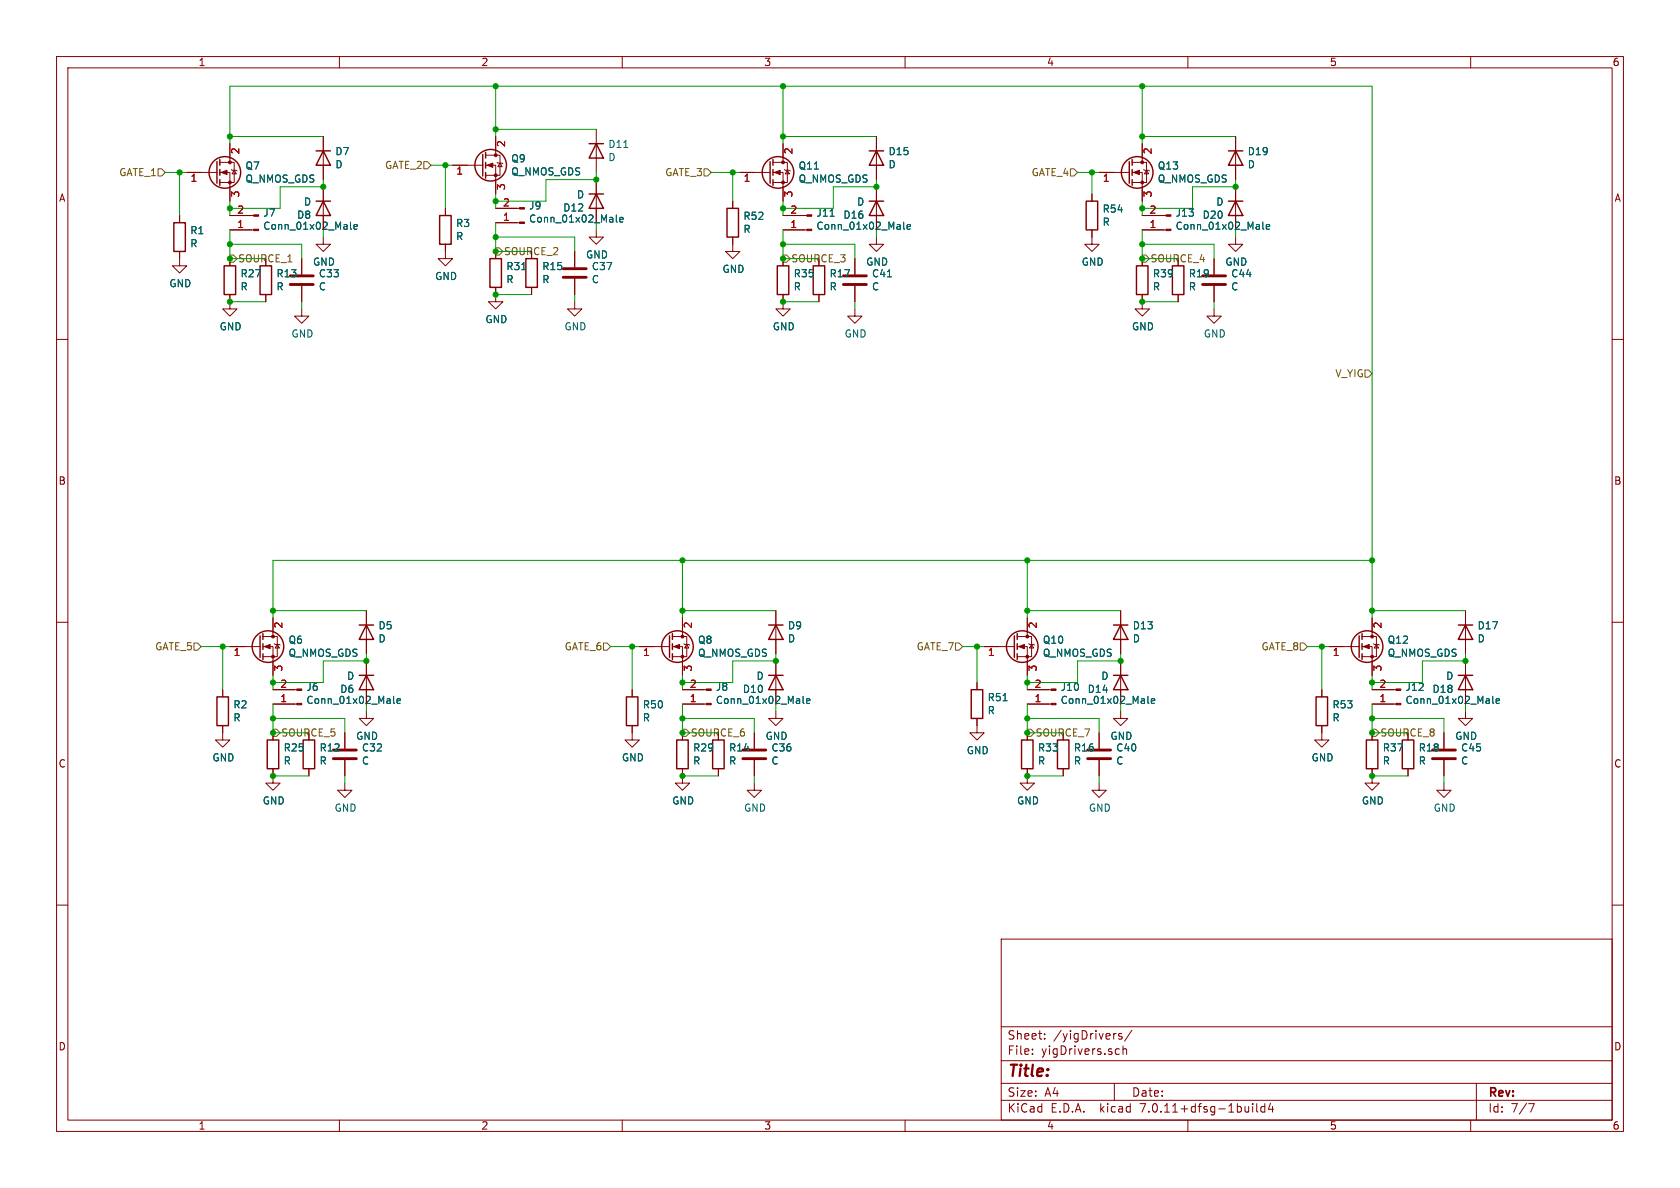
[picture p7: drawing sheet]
<svg xmlns="http://www.w3.org/2000/svg" width="297mm" height="210mm" viewBox="0 0 297 210" stroke-linecap="round" stroke-linejoin="round" font-family="sans-serif">
<g fill="none" stroke="#840000" stroke-width=".18">
<path d="M10 10h277v190h-277zM12 12h273v186h-273zM60 10v2M110 10v2M160 10v2M210 10v2M260 10v2M31.7 38.1v1.3M33 30.5h5.4M38.9 30.5h1.7v5.1M38.9 28.7h2.5v3.6h-2.5M40.6 38.1h4.3"/>
<path d="M40.6 25.4v3.3M40.9 30l.1 .1h.8l.1 .1M41.4 30.1l.4 .6h-.8zM57.1 24.1v7.7M57.1 33v7.6M78.7 36.8v1.3M80 29.2h5.3M85.9 29.2h1.7v5.1M85.9 27.4h2.5v3.6h-2.5M87.6 36.8h4.2M87.6 39.4h4.2M87.6 24.1v3.3"/>
<path d="M87.9 28.7l.1 .1h.8l.1 .2M88.4 28.8l.4 .7h-.8zM105.4 22.9v7.6M105.4 31.8v7.6M129.5 35.6v1.2M130.8 30.5h5.3M136.7 30.5h1.7v5.1M136.7 28.7h2.5v3.6h-2.5M138.4 38.1h4.2M138.4 25.4v3.3M138.7 30l.1 .1h.8l.1 .1M139.2 30.1l.4 .6h-.8z"/>
<path d="M154.9 24.1v7.7M154.9 33v7.6M193 34.3v1.3M194.3 30.5h5.3M200.2 30.5h1.7v5.1M200.2 28.7h2.5v3.6h-2.5M201.9 38.1h4.2M201.9 25.4v3.3M202.2 30l.1 .1h.8l.1 .1M202.7 30.1l.4 .6h-.8zM218.4 24.1v7.7M218.4 33v7.6"/>
<path d="M10 60h2M31.7 44.5v2.5h1.3l-1.3 1.3-1.2-1.3h1.2M40.6 52.1v2.5h1.3l-1.3 1.3-1.2-1.3h1.2M40.6 40.6h4.3M40.6 45.7v1.3M47 52.1v1.2M53.3 54.6v1.3h1.3l-1.3 1.3-1.2-1.3h1.2M53.3 45.7v2.8M53.3 50.5v2.8M57.1 41.9v1.3h1.3l-1.3 1.3-1.2-1.3h1.2M78.7 43.2v2.5h1.3l-1.3 1.3-1.2-1.3h1.2M87.6 50.8v2.5h1.3l-1.3 1.3-1.2-1.3h1.2"/>
<path d="M87.6 44.5v1.2M94 50.8v1.3M101.6 53.3v1.3h1.3l-1.3 1.3-1.3-1.3h1.3M101.6 44.5v2.7M101.6 49.3v2.8M105.4 40.6v1.3h1.3l-1.3 1.3-1.3-1.3h1.3M129.5 41.9v2.6h1.3l-1.3 1.2-1.2-1.2h1.2M138.4 52.1v2.5h1.3l-1.3 1.3-1.2-1.3h1.2M138.4 40.6h4.2M138.4 45.7v1.3M144.8 52.1v1.2M151.1 54.6v1.3h1.3l-1.3 1.3-1.2-1.3h1.2"/>
<path d="M151.1 45.7v2.8M151.1 50.5v2.8M154.9 41.9v1.3h1.3l-1.3 1.3-1.2-1.3h1.2M193 40.6v2.6h1.3l-1.3 1.3-1.2-1.3h1.2M201.9 52.1v2.5h1.3l-1.3 1.3-1.2-1.3h1.2M201.9 40.6h4.2M201.9 45.7v1.3M208.3 52.1v1.2M214.6 54.6v1.3h1.3l-1.3 1.3-1.2-1.3h1.2M214.6 45.7v2.8M214.6 50.5v2.8M218.4 41.9v1.3h1.3l-1.3 1.3-1.2-1.3h1.2"/>
<path d="M285 60h2M10 110h2M40.6 114.3h5.4M46.5 114.3h1.8v5.1M46.5 112.5h2.5v3.6h-2.5M48.3 109.2v3.3M48.5 113.8l.1 .1h.8l.1 .1M49 113.9l.4 .7h-.8zM64.8 108v7.6M64.8 116.8v7.7M113 114.3h5.4M118.9 114.3h1.7v5.1"/>
<path d="M118.9 112.5h2.5v3.6h-2.5M120.6 109.2v3.3M120.9 113.8l.1 .1h.8l.1 .1M121.4 113.9l.4 .7h-.8zM137.2 108v7.6M137.2 116.8v7.7M174 114.3h5.3M179.8 114.3h1.8v5.1M179.8 112.5h2.6v3.6h-2.6M181.6 109.2v3.3M181.9 113.8l.1 .1h.8l.1 .1M182.4 113.9l.4 .7h-.8z"/>
<path d="M198.1 108v7.6M198.1 116.8v7.7M234.9 114.3h5.4M240.8 114.3h1.8v5.1M240.8 112.5h2.5v3.6h-2.5M242.6 109.2v3.3M242.8 113.8l.2 .1h.7l.1 .1M243.3 113.9l.4 .7h-.7zM259.1 108v7.6M259.1 116.8v7.7M285 110h2M39.4 128.3v2.5h1.2l-1.2 1.3-1.3-1.3h1.3"/>
<path d="M39.4 121.9v1.3M48.3 135.9v2.5h1.2l-1.2 1.3-1.3-1.3h1.3M48.3 121.9h4.2M48.3 124.5h4.2M48.3 129.5v1.3M54.6 135.9v1.3M61 138.4v1.3h1.2l-1.2 1.3-1.3-1.3h1.3M61 129.5v2.8M61 134.4v2.8M64.8 125.7v1.3h1.2l-1.2 1.3-1.3-1.3h1.3M111.8 128.3v2.5h1.2l-1.2 1.3-1.3-1.3h1.3M111.8 121.9v1.3"/>
<path d="M120.6 135.9v2.5h1.3l-1.3 1.3-1.2-1.3h1.2M120.6 129.5v1.3M120.6 121.9h4.3M120.6 124.5h4.3M127 135.9v1.3M133.3 138.4v1.3h1.3l-1.3 1.3-1.2-1.3h1.2M133.3 129.5v2.8M133.3 134.4v2.8M137.2 125.7v1.3h1.2l-1.2 1.3-1.3-1.3h1.3M172.7 127v2.5h1.3l-1.3 1.3-1.3-1.3h1.3M172.7 120.7v1.2M181.6 135.9v2.5h1.3l-1.3 1.3-1.3-1.3h1.3"/>
<path d="M181.6 129.5v1.3M181.6 121.9h4.2M181.6 124.5h4.2M188 135.9v1.3M194.3 138.4v1.3h1.3l-1.3 1.3-1.3-1.3h1.3M194.3 129.5v2.8M194.3 134.4v2.8M198.1 125.7v1.3h1.3l-1.3 1.3-1.3-1.3h1.3M233.7 128.3v2.5h1.2l-1.2 1.3-1.3-1.3h1.3M233.7 121.9v1.3M242.6 135.9v2.5h1.2l-1.2 1.3-1.3-1.3h1.3M242.6 121.9h4.2"/>
<path d="M242.6 124.5h4.2M242.6 129.5v1.3M248.9 135.9v1.3M255.3 138.4v1.3h1.2l-1.2 1.3-1.3-1.3h1.3M255.3 129.5v2.8M255.3 134.4v2.8M259.1 125.7v1.3h1.2l-1.2 1.3-1.3-1.3h1.3M10 160h2M285 160h2M177 166h108v32h-108zM60 198v2M110 198v2"/>
<path d="M160 198v2M177 194.5h108M177 191.5h108M177 187.5h108M177 181.5h108M182.5 186.3v.1M182.5 185.5v.1M184.7 183.6v.1M184.7 182.8v.1M197 191.5v3M197.7 185.4l.2 .1M197.9 186.3l-.2 .1"/>
<path d="M198.3 182.8l-.3-.1-.3 .2 .1 .2 .5 .2v.3h-.6M198.5 184.9v1.5M198.5 185.5l.2-.1 .4 .1 .1 .9M200.1 182.1l-1.3 2M210 198v2M221.5 195.1v.1M221.5 195.6v1M222.2 195.1v1.3l.2 .2M223.6 195.1v1.5M223.6 195.7l-.4-.1-.3 .3v.4l.1 .2h.6M224.6 195l-.4 1.1h1M225 195.6v1"/>
<path d="M260 198v2M261 191.5v6.5M270.2 195.1h1l-.6 1.5"/>
</g>
<g fill="#840000" stroke="#840000" stroke-width=".18">
<path d="M91.8 36.7h.9v.3h-.9z"/>
<path d="M91.8 39.2h.9v.3h-.9z"/>
<path d="M119.1 114.3l1-.4v.8z"/>
<path d="M86.1 29.2l1-.4v.8z"/>
<path d="M206.1 38h.9v.2h-.9z"/>
<path d="M206.1 40.5h.9v.3h-.9z"/>
<path d="M200.4 30.5l1-.4v.8z"/>
<path d="M180.1 114.3l1-.4v.8z"/>
<path d="M124.9 121.8h.8v.2h-.8z"/>
<path d="M124.9 124.3h.8v.3h-.8z"/>
<path d="M52.5 121.8h.8v.2h-.8z"/>
<path d="M52.5 124.3h.8v.3h-.8z"/>
<path d="M185.8 121.8h.9v.2h-.9z"/>
<path d="M185.8 124.3h.9v.3h-.9z"/>
<path d="M142.6 38h.9v.2h-.9z"/>
<path d="M142.6 40.5h.9v.3h-.9z"/>
<path d="M44.9 38h.8v.2h-.8z"/>
<path d="M44.9 40.5h.8v.3h-.8z"/>
<path d="M136.9 30.5l1-.4v.8z"/>
<path d="M241 114.3l1.1-.4v.8z"/>
<path d="M246.8 121.8h.8v.2h-.8z"/>
<path d="M246.8 124.3h.8v.3h-.8z"/>
<path d="M39.1 30.5l1-.4v.8z"/>
<path d="M46.7 114.3l1.1-.4v.8z"/>
<circle cx="120.6" cy="116.1" r=".25"/>
<circle cx="120.6" cy="112.5" r=".25"/>
<circle cx="87.6" cy="31" r=".25"/>
<circle cx="87.6" cy="27.4" r=".25"/>
<circle cx="201.9" cy="32.3" r=".25"/>
<circle cx="201.9" cy="28.7" r=".25"/>
<circle cx="181.6" cy="116.1" r=".25"/>
<circle cx="181.6" cy="112.5" r=".25"/>
<circle cx="138.4" cy="32.3" r=".25"/>
<circle cx="138.4" cy="28.7" r=".25"/>
<circle cx="242.6" cy="116.1" r=".25"/>
<circle cx="242.6" cy="112.5" r=".25"/>
<circle cx="40.6" cy="32.3" r=".25"/>
<circle cx="40.6" cy="28.7" r=".25"/>
<circle cx="48.3" cy="116.1" r=".25"/>
<circle cx="48.3" cy="112.5" r=".25"/>
</g>
<g fill="none" stroke="#006464" stroke-width=".18">
<path d="M62 39.3v1.1l.1 .1M109 38v1.1l.1 .2M109.6 38.8l.6-.1-.1-.2-.4-.1-.1 .2v.6h.5M110.3 26.1h.7M146.8 38.2h.7M159.8 39.3v1.1l.1 .1M223.3 39.3v1.1l.1 .1M62.6 40.1l.6-.1-.1-.3h-.4l-.1 .2v.6h.5M92.2 47.7h.8M156.9 48.9h.7M160.4 40.1l.6-.1-.1-.3h-.4l-.1 .2v.6h.5M223.9 40.1l.6-.1-.1-.3h-.4l-.1 .2v.6h.5"/>
<path d="M69.6 123.1v1.1l.2 .2M70.2 123.9l.6-.1-.1-.2-.3-.1-.2 .2v.6h.5M142 123.1v1.1l.2 .2M142.6 123.9l.6-.1-.1-.2-.3-.1-.2 .2v.6h.5M177.3 123.9h.8M202.9 123.1v1.1l.2 .2M203.5 123.9l.6-.1v-.2l-.4-.1-.2 .2 .1 .6h.5M263.9 123.1v1.1l.2 .2M264.5 123.9l.6-.1-.1-.2-.3-.1-.2 .2 .1 .6h.4"/>
</g>
<g fill="none" stroke="#840000" stroke-width=".51">
<path d="M51.3 50.3h4.1M51.3 48.8h4.1M99.6 49h4M99.6 47.5h4M149.1 50.3h4.1M149.1 48.8h4.1M212.6 50.3h4.1M212.6 48.8h4.1M58.9 134.1h4.1M58.9 132.6h4.1M131.3 134.1h4.1M131.3 132.6h4.1"/>
<path d="M192.3 134.1h4M192.3 132.6h4M253.2 134.1h4.1M253.2 132.6h4.1"/>
</g>
<g fill="none" stroke="#840000" stroke-width=".25">
<path d="M30.7 39.4h2.1v5.1h-2.1zM38.4 28.6v3.8M38.9 28.2v1M38.9 30v1M38.9 31.8v1M55.9 26.7h2.5M55.9 35.6h2.5M57.1 35.6l1.3 2.5h-2.5zM57.1 26.7l1.3 2.5h-2.5zM77.7 38.1h2.1v5.1h-2.1zM85.3 27.3v3.8M85.9 26.9v1"/>
<path d="M85.9 28.7v1M85.9 30.5v1M104.1 25.4h2.6M104.1 34.3h2.6M105.4 25.4l1.3 2.5h-2.6zM105.4 34.3l1.3 2.5h-2.6zM128.5 36.8h2.1v5.1h-2.1zM136.1 28.6v3.8M136.7 28.2v1M136.7 30v1M136.7 31.8v1M153.7 26.7h2.5"/>
<path d="M153.7 35.6h2.5M154.9 26.7l1.3 2.5h-2.5zM154.9 35.6l1.3 2.5h-2.5zM192 35.6h2.1v5h-2.1zM199.6 28.6v3.8M200.2 28.2v1M200.2 30v1M200.2 31.8v1M217.2 26.7h2.5M217.2 35.6h2.5M218.4 26.7l1.3 2.5h-2.5zM218.4 35.6l1.3 2.5h-2.5z"/>
<path d="M39.6 47h2.1v5.1h-2.1zM46 47h2v5.1h-2zM86.6 45.7h2v5.1h-2zM93 45.7h2v5.1h-2zM137.4 47h2v5.1h-2zM143.8 47h2v5.1h-2zM200.9 47h2v5.1h-2zM207.3 47h2v5.1h-2zM46 112.4v3.8M46.5 112v1M46.5 113.8v1M46.5 115.6v1"/>
<path d="M63.5 119.4h2.5M63.5 110.5h2.5M64.8 119.4l1.2 2.5h-2.5zM64.8 110.5l1.2 2.5h-2.5zM118.4 112.4v3.8M118.9 112v1M118.9 113.8v1M118.9 115.6v1M135.9 119.4h2.5M135.9 110.5h2.5M137.2 119.4l1.2 2.5h-2.5zM137.2 110.5l1.2 2.5h-2.5z"/>
<path d="M179.3 112.4v3.8M179.8 112v1M179.8 113.8v1M179.8 115.6v1M196.8 119.4h2.6M196.8 110.5h2.6M198.1 110.5l1.3 2.5h-2.6zM198.1 119.4l1.3 2.5h-2.6zM240.3 112.4v3.8M240.8 112v1M240.8 113.8v1M240.8 115.6v1"/>
<path d="M257.8 119.4h2.5M257.8 110.5h2.5M259.1 110.5l1.2 2.5h-2.5zM259.1 119.4l1.2 2.5h-2.5zM38.4 123.2h2v5.1h-2zM47.2 130.8h2.1v5.1h-2.1zM53.6 130.8h2v5.1h-2zM110.7 123.2h2.1v5.1h-2.1zM119.6 130.8h2.1v5.1h-2.1zM126 130.8h2v5.1h-2zM171.7 121.9h2v5.1h-2zM180.6 130.8h2v5.1h-2z"/>
<path d="M186.9 130.8h2.1v5.1h-2.1zM232.7 123.2h2v5.1h-2zM241.6 130.8h2v5.1h-2zM247.9 130.8h2v5.1h-2z"/>
<circle cx="39.8" cy="30.5" r="2.79"/>
<circle cx="86.7" cy="29.2" r="2.79"/>
<circle cx="137.5" cy="30.5" r="2.79"/>
<circle cx="201" cy="30.5" r="2.79"/>
<circle cx="47.4" cy="114.3" r="2.79"/>
<circle cx="119.8" cy="114.3" r="2.79"/>
<circle cx="180.7" cy="114.3" r="2.79"/>
<circle cx="241.7" cy="114.3" r="2.79"/>
</g>
<g fill="none" stroke="#725600" stroke-width=".18">
<path d="M27.9 29.8h.7l.6 .7-.6 .6h-.7zM74.9 28.6h.7l.6 .6-.6 .6h-.7zM124.5 29.8h.6l.6 .7-.6 .6h-.6zM189.2 29.8h.7l.6 .7-.6 .6h-.7zM40.6 45.1h.7l.6 .6-.6 .7h-.7zM87.6 43.8h.7l.6 .7-.6 .6h-.7zM138.4 45.1h.7l.6 .6-.6 .7h-.7zM201.9 45.1h.7l.6 .6-.6 .7h-.7zM241.3 65.4h.6l.7 .6-.7 .7h-.6zM34.3 113.7h.6l.7 .6-.7 .6h-.6zM106.7 113.7h.6l.6 .6-.6 .6h-.6zM168.9 113.7h.6l.7 .6-.7 .6h-.6z"/>
<path d="M229.9 113.7h.6l.6 .6-.6 .6h-.6zM48.3 128.9h.6l.6 .6-.6 .7h-.6zM120.6 128.9h.7l.6 .6-.6 .7h-.7zM181.6 128.9h.6l.7 .6-.7 .7h-.6zM242.6 128.9h.6l.6 .6-.6 .7h-.6z"/>
</g>
<g fill="none" stroke="#009600" stroke-width=".18">
<path d="M87.6 15.2v8.9M138.4 15.2v10.2M201.9 15.2v10.2M29.2 30.5h3.8M31.7 30.5v7.6M40.6 24.1h16.5M40.6 25.4v-10.2h202v94M40.6 35.6v2.5M57.1 31.8v1.2h-7.6v3.8h-8.9M76.2 29.2h3.8M78.7 29.2v7.6M87.6 34.3v2.5"/>
<path d="M87.6 39.4v5.1h6.4M87.6 22.9h17.8M105.4 30.5v1.3h-8.9v3.8h-8.9M105.4 39.4v1.2M125.7 30.5h5.1M129.5 30.5v5.1M138.4 24.1h16.5M138.4 35.6v2.5M154.9 31.8v1.2h-7.6v3.8h-8.9M190.5 30.5h3.8M193 30.5v3.8M201.9 24.1h16.5"/>
<path d="M201.9 35.6v2.5M218.4 31.8v1.2h-7.6v3.8h-8.9M40.6 53.3h6.4M40.6 40.6v5.1h6.4M40.6 43.2h12.7v2.5M53.3 53.3v1.3M57.1 40.6v1.3M87.6 41.9h14v2.6M87.6 52.1h6.4M101.6 52.1v1.2M138.4 40.6v5.1h6.4M138.4 53.3h6.4"/>
<path d="M138.4 43.2h12.7v2.5M151.1 53.3v1.3M154.9 40.6v1.3M201.9 40.6v5.1h6.4M201.9 53.3h6.4M201.9 43.2h12.7v2.5M214.6 53.3v1.3M218.4 40.6v1.3M120.6 99.1v10.1M181.6 99.1v10.1M242.6 99.1h-194.3v10.1M35.6 114.3h5"/>
<path d="M39.4 114.3v7.6M48.3 108h16.5M48.3 119.4v2.5M64.8 115.6v1.2h-7.7v3.9h-8.8M107.9 114.3h5.1M111.8 114.3v7.6M120.6 108h16.6M120.6 119.4v2.5M137.2 115.6v1.2h-7.7v3.9h-8.9M170.2 114.3h3.8M172.7 114.3v6.4M181.6 119.4v2.5"/>
<path d="M181.6 108h16.5M198.1 115.6v1.2h-7.6v3.9h-8.9M231.1 114.3h3.8M233.7 114.3v7.6M242.6 108h16.5M242.6 119.4v2.5M259.1 115.6v1.2h-7.6v3.9h-8.9M48.3 137.2h6.3M48.3 127h12.7v2.5M48.3 124.5v5h6.3M61 137.2v1.2M64.8 124.5v1.2"/>
<path d="M120.6 137.2h6.4M120.6 127h12.7v2.5M120.6 124.5v5h6.4M133.3 137.2v1.2M137.2 124.5v1.2M181.6 124.5v5h6.4M181.6 137.2h6.4M181.6 127h12.7v2.5M194.3 137.2v1.2M198.1 124.5v1.2M242.6 124.5v5h6.3M242.6 137.2h6.3"/>
<path d="M242.6 127h12.7v2.5M255.3 137.2v1.2M259.1 124.5v1.2"/>
</g>
<g fill="#009600" stroke="#009600" stroke-width=".18">
<circle cx="40.6" cy="24.1" r=".46"/>
<circle cx="40.6" cy="43.2" r=".46"/>
<circle cx="40.6" cy="45.7" r=".46"/>
<circle cx="31.7" cy="30.5" r=".46"/>
<circle cx="40.6" cy="36.8" r=".46"/>
<circle cx="57.1" cy="33" r=".46"/>
<circle cx="78.7" cy="29.2" r=".46"/>
<circle cx="40.6" cy="53.3" r=".46"/>
<circle cx="39.4" cy="114.3" r=".46"/>
<circle cx="48.3" cy="137.2" r=".46"/>
<circle cx="48.3" cy="120.7" r=".46"/>
<circle cx="87.6" cy="35.6" r=".46"/>
<circle cx="87.6" cy="41.9" r=".46"/>
<circle cx="87.6" cy="22.9" r=".46"/>
<circle cx="87.6" cy="15.2" r=".46"/>
<circle cx="105.4" cy="31.8" r=".46"/>
<circle cx="87.6" cy="52.1" r=".46"/>
<circle cx="87.6" cy="44.5" r=".46"/>
<circle cx="138.4" cy="15.2" r=".46"/>
<circle cx="138.4" cy="24.1" r=".46"/>
<circle cx="138.4" cy="45.7" r=".46"/>
<circle cx="138.4" cy="53.3" r=".46"/>
<circle cx="137.2" cy="116.8" r=".46"/>
<circle cx="120.6" cy="120.7" r=".46"/>
<circle cx="120.6" cy="127" r=".46"/>
<circle cx="120.6" cy="99.1" r=".46"/>
<circle cx="120.6" cy="108" r=".46"/>
<circle cx="120.6" cy="129.5" r=".46"/>
<circle cx="111.8" cy="114.3" r=".46"/>
<circle cx="120.6" cy="137.2" r=".46"/>
<circle cx="48.3" cy="127" r=".46"/>
<circle cx="48.3" cy="129.5" r=".46"/>
<circle cx="64.8" cy="116.8" r=".46"/>
<circle cx="48.3" cy="108" r=".46"/>
<circle cx="129.5" cy="30.5" r=".46"/>
<circle cx="154.9" cy="33" r=".46"/>
<circle cx="138.4" cy="36.8" r=".46"/>
<circle cx="138.4" cy="43.2" r=".46"/>
<circle cx="172.7" cy="114.3" r=".46"/>
<circle cx="181.6" cy="99.1" r=".46"/>
<circle cx="242.6" cy="120.7" r=".46"/>
<circle cx="233.7" cy="114.3" r=".46"/>
<circle cx="242.6" cy="99.1" r=".46"/>
<circle cx="242.6" cy="137.2" r=".46"/>
<circle cx="181.6" cy="120.7" r=".46"/>
<circle cx="181.6" cy="108" r=".46"/>
<circle cx="198.1" cy="116.8" r=".46"/>
<circle cx="181.6" cy="137.2" r=".46"/>
<circle cx="181.6" cy="129.5" r=".46"/>
<circle cx="181.6" cy="127" r=".46"/>
<circle cx="201.9" cy="45.7" r=".46"/>
<circle cx="218.4" cy="33" r=".46"/>
<circle cx="201.9" cy="43.2" r=".46"/>
<circle cx="201.9" cy="53.3" r=".46"/>
<circle cx="201.9" cy="36.8" r=".46"/>
<circle cx="201.9" cy="24.1" r=".46"/>
<circle cx="201.9" cy="15.2" r=".46"/>
<circle cx="193" cy="30.5" r=".46"/>
<circle cx="242.6" cy="108" r=".46"/>
<circle cx="242.6" cy="127" r=".46"/>
<circle cx="259.1" cy="116.8" r=".46"/>
<circle cx="242.6" cy="129.5" r=".46"/>
</g>
<text font-size="2.8" fill="#840000" x="178" y="190.9">Title:</text>
<g font-size="2.1" fill="#840000">
<text x="178" y="184">Sheet:</text>
<text x="186.2" y="184">/yigDrivers/</text>
<text x="178" y="186.7">File:</text>
<text x="184.1" y="186.7">yigDrivers.sch</text>
<text x="178" y="196.9">KiCad</text>
<text x="178" y="194.1">Size:</text>
<text x="184.7" y="194.1">A4</text>
<text x="185.7" y="196.9">E.D.A.</text>
<text x="194.6" y="196.9">kicad</text>
<text x="200" y="194.1">Date:</text>
<text x="201.8" y="196.9">7.0.11+dfsg-1build4</text>
<text x="263" y="194.3">Rev:</text>
<text x="263" y="196.9">Id:</text>
<text x="267.1" y="196.9">7/7</text>
</g>
<g font-size="1.8" fill="#840000">
<text x="35" y="11.9">1</text>
<text x="85" y="11.9">2</text>
<text x="135" y="11.9">3</text>
<text x="185" y="11.9">4</text>
<text x="235" y="11.9">5</text>
<text x="285" y="11.9">6</text>
<text x="10.3" y="35.9">A</text>
<text x="285.3" y="35.9">A</text>
<text x="42" y="46.6">SOURCE_1</text>
<text x="89" y="45.3">SOURCE_2</text>
<text x="139.8" y="46.6">SOURCE_3</text>
<text x="203.3" y="46.6">SOURCE_4</text>
<text x="10.3" y="85.9">B</text>
<text x="285.3" y="85.9">B</text>
<text x="49.6" y="130.4">SOURCE_5</text>
<text x="122" y="130.4">SOURCE_6</text>
<text x="183" y="130.4">SOURCE_7</text>
<text x="243.9" y="130.4">SOURCE_8</text>
<text x="10.3" y="135.9">C</text>
<text x="285.3" y="135.9">C</text>
<text x="10.3" y="185.9">D</text>
<text x="285.3" y="185.9">D</text>
<text x="35" y="199.9">1</text>
<text x="85" y="199.9">2</text>
<text x="135" y="199.9">3</text>
<text x="185" y="199.9">4</text>
<text x="235" y="199.9">5</text>
<text x="285" y="199.9">6</text>
</g>
<g font-size="1.8" fill="#a90000">
<text x="42.6" y="27.4" transform="rotate(-90 42.6 27.4)">2</text>
<text x="89.6" y="26.1" transform="rotate(-90 89.6 26.1)">2</text>
<text x="140.4" y="27.4" transform="rotate(-90 140.4 27.4)">2</text>
<text x="203.9" y="27.4" transform="rotate(-90 203.9 27.4)">2</text>
<text x="33.6" y="32.5">1</text>
<text x="42.6" y="35" transform="rotate(-90 42.6 35)">3</text>
<text x="80.6" y="31.2">1</text>
<text x="89.6" y="33.7" transform="rotate(-90 89.6 33.7)">3</text>
<text x="131.4" y="32.5">1</text>
<text x="140.4" y="35" transform="rotate(-90 140.4 35)">3</text>
<text x="194.9" y="32.5">1</text>
<text x="203.9" y="35" transform="rotate(-90 203.9 35)">3</text>
<text x="41.8" y="40.4">1</text>
<text x="41.8" y="37.8">2</text>
<text x="88.8" y="39.1">1</text>
<text x="88.8" y="36.6">2</text>
<text x="139.6" y="40.4">1</text>
<text x="139.6" y="37.8">2</text>
<text x="203.1" y="40.4">1</text>
<text x="203.1" y="37.8">2</text>
<text x="50.2" y="111.2" transform="rotate(-90 50.2 111.2)">2</text>
<text x="122.6" y="111.2" transform="rotate(-90 122.6 111.2)">2</text>
<text x="183.6" y="111.2" transform="rotate(-90 183.6 111.2)">2</text>
<text x="244.6" y="111.2" transform="rotate(-90 244.6 111.2)">2</text>
<text x="41.2" y="116.3">1</text>
<text x="50.2" y="118.8" transform="rotate(-90 50.2 118.8)">3</text>
<text x="113.6" y="116.3">1</text>
<text x="122.6" y="118.8" transform="rotate(-90 122.6 118.8)">3</text>
<text x="174.6" y="116.3">1</text>
<text x="183.6" y="118.8" transform="rotate(-90 183.6 118.8)">3</text>
<text x="235.5" y="116.3">1</text>
<text x="244.6" y="118.8" transform="rotate(-90 244.6 118.8)">3</text>
<text x="49.5" y="124.2">1</text>
<text x="49.5" y="121.7">2</text>
<text x="121.8" y="124.2">1</text>
<text x="121.8" y="121.7">2</text>
<text x="182.8" y="124.2">1</text>
<text x="182.8" y="121.7">2</text>
<text x="243.8" y="124.2">1</text>
<text x="243.8" y="121.7">2</text>
</g>
<g font-size="1.8" fill="#006464">
<text x="59.2" y="27.6">D7</text>
<text x="59.2" y="29.9">D</text>
<text x="90.3" y="28.9">Q9</text>
<text x="107.5" y="26.4">D11</text>
<text x="107.5" y="28.7">D</text>
<text x="157" y="27.6">D15</text>
<text x="157" y="29.9">D</text>
<text x="220.5" y="27.6">D19</text>
<text x="220.5" y="29.9">D</text>
<text x="43.3" y="32.5">Q_NMOS_GDS</text>
<text x="43.3" y="30.2">Q7</text>
<text x="90.3" y="31.2">Q_NMOS_GDS</text>
<text x="101.9" y="35.3">D</text>
<text x="141.1" y="30.2">Q11</text>
<text x="141.1" y="32.5">Q_NMOS_GDS</text>
<text x="204.6" y="30.2">Q13</text>
<text x="204.6" y="32.5">Q_NMOS_GDS</text>
<text x="33.5" y="41.6">R1</text>
<text x="46.4" y="38.5">J7</text>
<text x="46.4" y="40.8">Conn_01x02_Male</text>
<text x="52.4" y="38.9">D8</text>
<text x="53.6" y="36.6">D</text>
<text x="80.5" y="40.3">R3</text>
<text x="93.4" y="37.2">J9</text>
<text x="93.4" y="39.5">Conn_01x02_Male</text>
<text x="99.5" y="37.6">D12</text>
<text x="131.3" y="39.1">R52</text>
<text x="131.3" y="41.4">R</text>
<text x="144.2" y="40.8">Conn_01x02_Male</text>
<text x="144.2" y="38.5">J11</text>
<text x="149" y="38.9">D16</text>
<text x="151.4" y="36.6">D</text>
<text x="194.8" y="37.8">R54</text>
<text x="194.8" y="40.1">R</text>
<text x="207.7" y="40.8">Conn_01x02_Male</text>
<text x="207.7" y="38.5">J13</text>
<text x="212.5" y="38.9">D20</text>
<text x="214.9" y="36.6">D</text>
<text x="33.5" y="43.9">R</text>
<text x="55.2" y="47.2">GND</text>
<text x="80.5" y="42.6">R</text>
<text x="89.4" y="48">R31</text>
<text x="95.8" y="48">R15</text>
<text x="103.5" y="45.9">GND</text>
<text x="104.5" y="48">C37</text>
<text x="153" y="47.2">GND</text>
<text x="191.1" y="47.2">GND</text>
<text x="216.5" y="47.2">GND</text>
<text x="29.8" y="51">GND</text>
<text x="42.4" y="49.2">R27</text>
<text x="42.4" y="51.5">R</text>
<text x="48.8" y="49.2">R13</text>
<text x="48.8" y="51.5">R</text>
<text x="56.3" y="49.2">C33</text>
<text x="56.3" y="51.5">C</text>
<text x="76.8" y="49.7">GND</text>
<text x="89.4" y="50.3">R</text>
<text x="95.8" y="50.3">R</text>
<text x="104.5" y="50.3">C</text>
<text x="127.6" y="48.4">GND</text>
<text x="140.2" y="49.2">R35</text>
<text x="140.2" y="51.5">R</text>
<text x="146.6" y="49.2">R17</text>
<text x="146.6" y="51.5">R</text>
<text x="154.1" y="49.2">C41</text>
<text x="154.1" y="51.5">C</text>
<text x="203.7" y="49.2">R39</text>
<text x="203.7" y="51.5">R</text>
<text x="210.1" y="49.2">R19</text>
<text x="210.1" y="51.5">R</text>
<text x="217.6" y="49.2">C44</text>
<text x="217.6" y="51.5">C</text>
<text x="38.7" y="58.6">GND</text>
<text x="51.4" y="59.9">GND</text>
<text x="85.7" y="57.3">GND</text>
<text x="99.7" y="58.6">GND</text>
<text x="136.5" y="58.6">GND</text>
<text x="149.2" y="59.9">GND</text>
<text x="200" y="58.6">GND</text>
<text x="212.7" y="59.9">GND</text>
<text x="50.9" y="114">Q6</text>
<text x="66.8" y="111.5">D5</text>
<text x="66.8" y="113.8">D</text>
<text x="123.3" y="114">Q8</text>
<text x="139.2" y="111.5">D9</text>
<text x="139.2" y="113.8">D</text>
<text x="184.3" y="114">Q10</text>
<text x="200.2" y="111.5">D13</text>
<text x="200.2" y="113.8">D</text>
<text x="245.2" y="114">Q12</text>
<text x="261.1" y="111.5">D17</text>
<text x="261.1" y="113.8">D</text>
<text x="50.9" y="116.3">Q_NMOS_GDS</text>
<text x="123.3" y="116.3">Q_NMOS_GDS</text>
<text x="184.3" y="116.3">Q_NMOS_GDS</text>
<text x="245.2" y="116.3">Q_NMOS_GDS</text>
<text x="41.2" y="125.4">R2</text>
<text x="54.1" y="122.3">J6</text>
<text x="54.1" y="124.6">Conn_01x02_Male</text>
<text x="60" y="122.7">D6</text>
<text x="61.3" y="120.4">D</text>
<text x="113.5" y="125.4">R50</text>
<text x="126.5" y="122.3">J8</text>
<text x="126.5" y="124.6">Conn_01x02_Male</text>
<text x="131.2" y="122.7">D10</text>
<text x="133.6" y="120.4">D</text>
<text x="174.5" y="124.2">R51</text>
<text x="187.4" y="124.6">Conn_01x02_Male</text>
<text x="187.4" y="122.3">J10</text>
<text x="192.2" y="122.7">D14</text>
<text x="194.6" y="120.4">D</text>
<text x="235.5" y="125.4">R53</text>
<text x="248.4" y="124.6">Conn_01x02_Male</text>
<text x="248.4" y="122.3">J12</text>
<text x="253.1" y="122.7">D18</text>
<text x="255.6" y="120.4">D</text>
<text x="41.2" y="127.7">R</text>
<text x="62.9" y="131">GND</text>
<text x="113.5" y="127.7">R</text>
<text x="135.3" y="131">GND</text>
<text x="174.5" y="126.5">R</text>
<text x="196.2" y="131">GND</text>
<text x="235.5" y="127.7">R</text>
<text x="257.2" y="131">GND</text>
<text x="37.5" y="134.8">GND</text>
<text x="50" y="133">R25</text>
<text x="50" y="135.4">R</text>
<text x="56.4" y="133">R12</text>
<text x="56.4" y="135.4">R</text>
<text x="63.9" y="133">C32</text>
<text x="63.9" y="135.4">C</text>
<text x="109.9" y="134.8">GND</text>
<text x="122.4" y="133">R29</text>
<text x="122.4" y="135.4">R</text>
<text x="128.8" y="133">R14</text>
<text x="128.8" y="135.4">R</text>
<text x="136.3" y="133">C36</text>
<text x="136.3" y="135.4">C</text>
<text x="170.8" y="133.5">GND</text>
<text x="183.4" y="133">R33</text>
<text x="183.4" y="135.4">R</text>
<text x="189.7" y="133">R16</text>
<text x="189.7" y="135.4">R</text>
<text x="197.2" y="133">C40</text>
<text x="197.2" y="135.4">C</text>
<text x="231.8" y="134.8">GND</text>
<text x="244.4" y="133">R37</text>
<text x="244.4" y="135.4">R</text>
<text x="250.7" y="133">R18</text>
<text x="250.7" y="135.4">R</text>
<text x="258.2" y="133">C45</text>
<text x="258.2" y="135.4">C</text>
<text x="46.4" y="142.4">GND</text>
<text x="59.1" y="143.7">GND</text>
<text x="118.7" y="142.4">GND</text>
<text x="131.4" y="143.7">GND</text>
<text x="179.7" y="142.4">GND</text>
<text x="192.4" y="143.7">GND</text>
<text x="240.7" y="142.4">GND</text>
<text x="253.4" y="143.7">GND</text>
</g>
<g font-size="1.8" fill="#725600">
<text x="21" y="31.3">GATE_1</text>
<text x="68" y="30.1">GATE_2</text>
<text x="117.5" y="31.3">GATE_3</text>
<text x="182.3" y="31.3">GATE_4</text>
<text x="236" y="66.9">V_YIG</text>
<text x="27.3" y="115.2">GATE_5</text>
<text x="99.7" y="115.2">GATE_6</text>
<text x="162" y="115.2">GATE_7</text>
<text x="222.9" y="115.2">GATE_8</text>
</g>
</svg>
